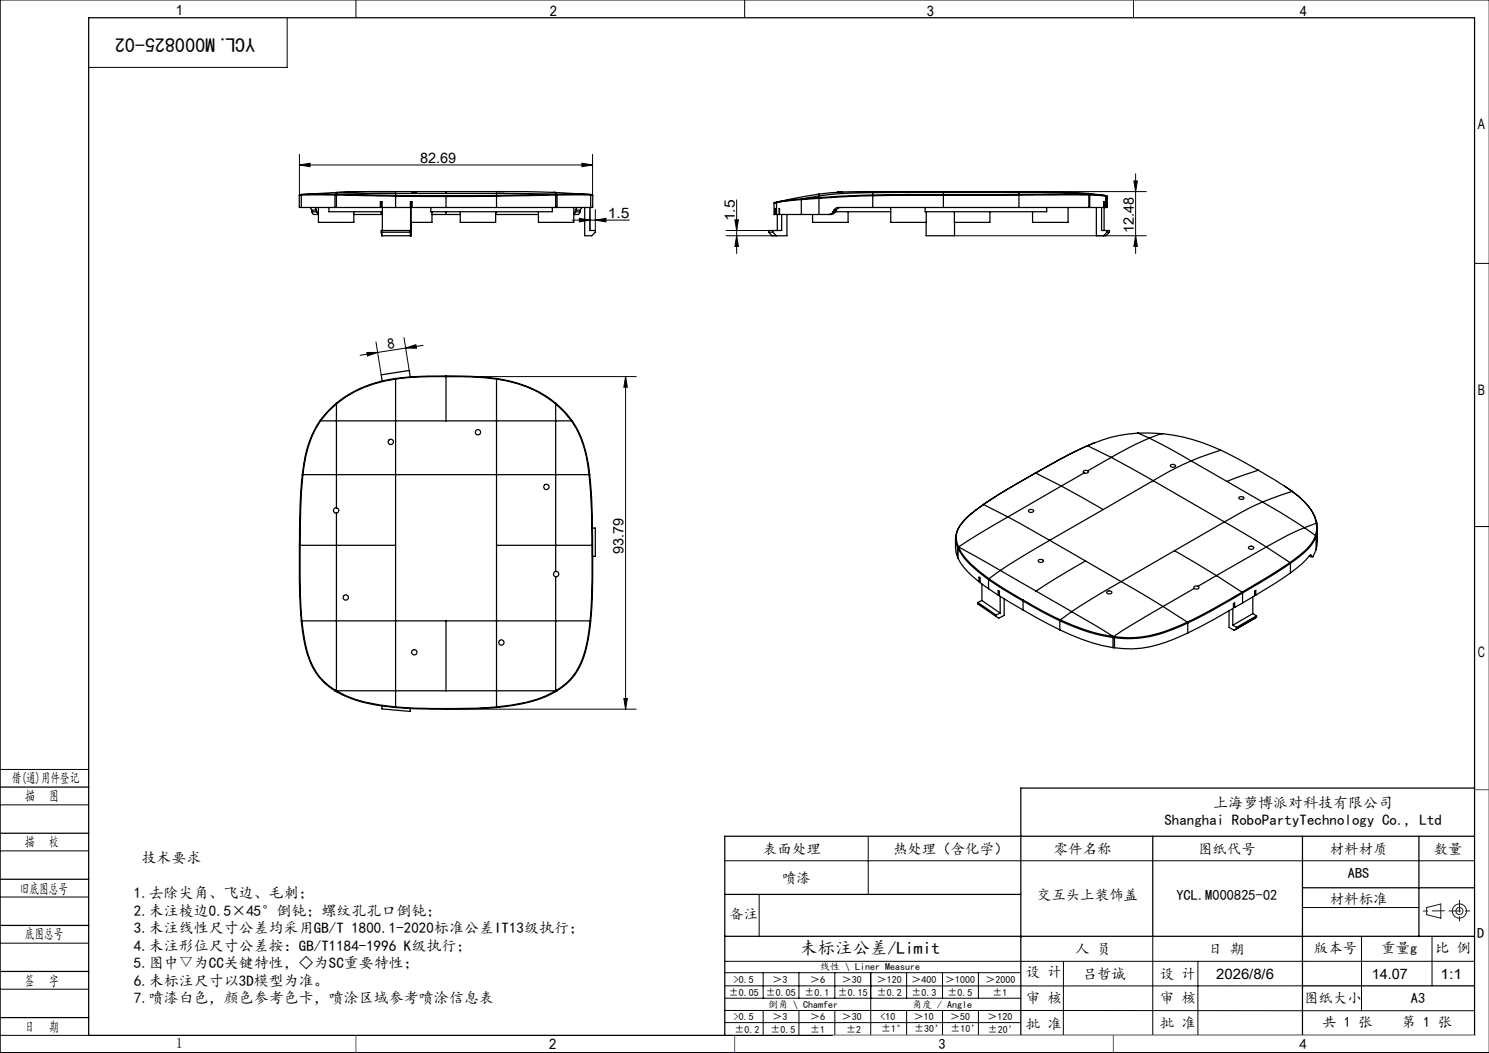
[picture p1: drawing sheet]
<svg xmlns="http://www.w3.org/2000/svg" width="420mm" height="297mm" viewBox="0 0 420 297" stroke-linecap="round" stroke-linejoin="round" font-family="sans-serif">
<g fill="none" stroke="#191924" stroke-width=".28">
<path d="M402.4 256l4-1v4l-4-1z"/>
<circle cx="411.7" cy="257" r="1"/>
<circle cx="411.7" cy="257" r="2"/>
</g>
<g fill="none" stroke="#000" stroke-width=".28">
<path d="M100.4 0v5M210 0v5M420 0h-419.9v297h419.9M81 5v14h-56M84.5 46.5l3-.5v1zM84.5 43.5v11.6M84.5 46.5h82.6M164.1 46l3 .5-3 .5zM166.4 59.1v5.9M167.1 43.5v11.6M167.9 59.1v5.9M207.8 56.4v15.1"/>
<path d="M266.1 54h57.2M319.8 51h1l-.5 3zM320.3 49v22.5M161.4 62.1h16.1M163.4 61.6l3 .5-3 .5zM167.9 62.1l3-.5v1zM204.8 66.5h14.2M204.8 65h13.2M207.3 62h1l-.5 3zM207.8 66.5l.5 3h-1zM269.2 66.5h54.1M320.3 66.5l.5 3h-1z"/>
<path d="M415.9 74.3h4.1M103.5 99.4h3l-2.9 1zM106 96.4l1.5 9.3M106.5 99.4l-4.9 .8M113.9 95.2l1.5 9.3M114.4 98.2l-7.9 1.2M114.4 98.2l2.9-1 .2 1zM119.3 97.4l-4.9 .8M125.8 106.2h53.7M176.5 106.2l.5 3h-1zM176.5 106.2v93.8M415.9 148.5h4.1"/>
<path d="M176 197h1l-.5 3zM0 217h25M125.8 200h53.7M0 227h25M0 240h25M244.9 236v16.3M0 253h25M204.4 242.8h211.5M214.1 252.4v11.8M367.4 256h32.8M0 266h25M0 279h25"/>
<path d="M204.4 271.1h211.5M204.4 278.1h163M204.4 274.4h83.5M215.3 274.4v7.1M225.4 274.4v7.1M235.5 274.4v7.1M245.6 274.4v17.6M255.7 274.4v7.1M265.9 274.4v7.1M276 274.4v7.1M300 271.1l-.1 21M325.2 264.1v27.9"/>
<path d="M337.9 271.1v20.9M384 264.2v20.9M403.9 264.1v14M0 292h25M204.4 285l211.5 .1M204.4 288.4h83.5M204.5 281.5h83.5M215.3 285v7M225.4 285v7M235.5 285v7M255.7 285v7M265.9 285v7"/>
<path d="M276 285v7M287.9 292h128"/>
</g>
<g fill="none" stroke="#000" stroke-width=".35">
<path d="M25 5h390.9v287h-390.9zM84.5 55.1h.1M84.5 58.5h.5M84.6 54.9h.1M84.6 54.9l-.2 .2v3.4M85 58.5h9.5M85 55.1h-.5M85 55.1v3.4M85.2 54.9l-.2 .2M85.2 54.9h-.6M87.4 58.5l.5 .8M87.9 59.3l.1 .5"/>
<path d="M87.9 59.3h1.4M88 59.8l.3 .6 1.5 .1M88 59.8h1.4M88.8 58.5l.5 .8M89.3 59.3l.1 .5M89.4 59.8l.4 .7M89.8 58.5v4.2h10v-3M92.8 58.5v1.2h15M94.5 55l-9.5 .1M94.5 58.5h.4M94.5 55v3.5M94.5 55h.3"/>
<path d="M94.6 54.8l-.1 .2M94.6 54.8l-9.4 .1M94.6 54.8h.4M94.8 55h.1M94.8 54.8v.2M94.9 55l16.7 .3M94.9 58.5h12.4M94.9 54.8h.1M94.9 54.8l-.1 .2M94.9 54.3v.5M94.9 55v3.5M94.9 54.3l-9.7 .6"/>
<path d="M95 54.8l16.6 .3M95 54.8l-.1 .2M107.3 58.5v-1.6h.5v1.6h3.8M107.4 56.9l-.1 1.6M107.5 59.7v.8h-7.7M107.8 58.5v6.5M111.6 54l-16.7 .3M111.6 58.5h4.1v-1.6h.5v1.6h9.6M111.6 55.3l14.2 .1M111.6 55.1v.2M111.6 55.1l14.2 .1M111.6 54.6l-16.7 .2"/>
<path d="M111.6 54v.6M111.6 54h29.1M111.6 54.6v.5M111.6 55.3v3.2M111.6 54.6h28.5M115.8 58.5v6.5h-8.3l.2 1.5h8.3v-3.8M115.9 56.9v9.6M117.6 54.1h-1.5h1.5M121.5 58.5v1.2h34.3v-1.2M121.8 59.7v3h-5.9M125.8 58.5h14.3M125.8 55.2v.2"/>
<path d="M125.8 54v.6M125.8 55.4v3.1M125.8 59.7v.8M129.8 59.7v3h10v-3M140.1 55.3l-14.3 .1M140.1 55.1l-14.3 .1M140.1 55.1v.2M140.1 58.5h16.6M140.1 54.6l16.6 .2M140.1 54v.6M140.1 54.6v.5M140.1 55.3v3.2"/>
<path d="M140.7 54h1.5zM142.2 54l14.5 .3M156.1 54.3h.6M156.6 54.8l-16.5 .3M156.6 54.8l.1 .2M156.6 54.8h.1M156.7 55l-16.6 .3M156.7 54.8l.1 .2M156.7 54.3v.5M156.7 55v3.5M156.7 54.8h.3M156.7 58.5h.4"/>
<path d="M156.7 55h.2M156.7 54.3l9.7 .6M156.8 54.8l.1 .2M157 54.8l.1 .2M157 54.8l9.4 .1M157.1 55l9.5 .1M157.1 58.5h9.5M157.1 55h-.2M157.1 55v3.5M161.9 58.5v4.2h-10v-3M162.3 59.8l-.4 .6M162.3 59.8h1.3"/>
<path d="M162.4 59.3l-.1 .5M162.4 59.3h1.3M162.9 58.5l-.5 .8M163.6 59.8l-.5 .7h-1.2M163.7 59.3l-.1 .5M164.2 58.5l-.5 .8M164.9 58.5v8h2l1-1v-.5h-1.5v-6.5h.2M166.4 54.9l.2 .2M166.4 54.9h.6M166.6 58.5h.5M166.6 55.1h.6M166.6 55.1v3.4"/>
<path d="M167.1 54.9l.1 .2M167.2 55.1v3.4M218.3 57.3v3.2h.3M218.3 57.3h.1M218.5 57.1l-.2 .2M218.5 57.1h.1M218.6 58.8h.1M218.6 58.8v1.7M219 57.2l-.7 .1M219 57.2v3.3M219.2 57l-.2 .2M219.2 57l-.7 .1"/>
<path d="M226 56.3l-7 .9M226 56.3v4.2M226 56.3h.1M226.1 56.1l-.1 .2M226.1 56.1l-6.9 .9M226.1 56.1h.1M226.2 56.1l-.1 .2M230.9 55.9l-4.8 .4M230.9 55.9h.1M231 55.7l-.1 .2M231 55.7l-4.8 .4M231 54.7v.6"/>
<path d="M231 54.7l-11.8 2.3M231 55.3v.4M231 55.9v4.6M231 55.7h.1M231 55.3l-4.8 .8M231.1 55.7l-.1 .2M235 59.8l-.8 .6-.4 .1M235 59.8h.6M235.2 59.3l-.2 .5M235.2 59.3h.7M235.6 59.7h15.6M235.6 59.8a1.66 1.66 0 0 1-1.8 .7"/>
<path d="M235.9 59.3l-.3 .5M236.2 54.2l1.5-.1zM236.3 54.3l-5.3 .4M237.1 58.5l-.5 .1-.7 .7M239.2 59.7v3h-10v-2.2M246.2 58.5h19.9M246.2 55v.2M246.2 58.5h-9.8l-.5 .1-.7 .7M246.2 55.2l-15.2 .7M246.2 55l-15.1 .7M246.2 54.3l-9.6 .3-5.6 .7M246.2 54v.3"/>
<path d="M246.2 54l-8.6 .1M246.2 54h41.2M246.2 54.3v.7M246.2 55.2v3.3M251.2 58.5v4.2h10.1M255.5 54.3h-9.3M255.5 54.3h1.5M257 54.3h9.1M260.9 58.5v1.2h34.3v-1.2M261.3 59.7l-.1 6.8h8v-6.8M266.1 58.5h21.3M266.1 54.9v.2"/>
<path d="M266.1 55.1l-19.9 .1M266.1 54.9l-19.9 .1M266.1 54v.3M266.1 54.3v.6M266.1 55.1v3.4M266.1 54.3h21.3M279.2 59.7v3h-10M280.1 54.2h1.5zM287.4 55.1h-21.3M287.4 54.9h-21.3M287.4 54.9v.2M287.4 58.5h19.7"/>
<path d="M287.4 54.3a196.9 196.9 0 0 1 19.7 .5M287.4 54v.3M287.4 54l12.9 .1 6.8 .5M287.4 54.3v.6M287.4 55.1v3.4M292.8 54h1.5zM301.3 58.5v4.2h-10v-3M305.9 58.5h.2M307 54.8l-19.6 .1M307 54.8l.1 .2M307 54.8h.2M307.1 55l-19.7 .1"/>
<path d="M307.1 54.8h.1M307.1 54.8l.2 .2M307.1 54.6v.2M307.1 58.5h.3M307.1 55v3.5M307.1 55h.2M307.1 54.6l4.6 .5M307.2 54.8l.1 .2M307.2 54.8l.2 .2M307.2 54.8l4.5 .3M307.3 55h.1M307.4 58.5h3.9l.1-1.6v8.1"/>
<path d="M307.4 55l4.5 .3M307.4 55v3.5M309.2 58.5v8h2.7l1-1M310.7 58.5v6.5h2.2v.5M311.4 58.5h.5M311.4 58.5h.1M311.7 55.1l.2 .2M311.7 55.1v.1M311.8 55.2h.3M311.9 55.3l.4 .1M311.9 55.3v3.2M312.1 55.2l.2 .2"/>
<path d="M312.3 55.4v3.1l-.1-1.6-.1 1.6h-.2M107.7 65v.5M107.7 65.5h8M107.7 65.5l.1 1M107.8 60.5h.1M115.7 65.5l.1 1M115.7 65v.5M121.8 60.5h4M125.8 60.5h4M139.8 60.5h12.1M216.8 65.5h1.2M218 65.5l1 1"/>
<path d="M218 65v.5M218.6 60.5h.4M219 60.5h.8M219.3 60.5v4.5M219.8 60.5v-1.7l.1 1.7h6.1M219.8 60.5h.1M220.5 60.5v4.5h-3.7v.5M222 60.5v6h-4.2l-1-1M226 60.5h5M231 60.5h2.8M312.2 65.5h.7M312.2 65v.5"/>
<path d="M312.2 65.5l-.9 1M90.2 118.7l.2 .1M90.2 118.7a31.3 31.3 0 0 0-4.9 15.2M90.3 118.6l.1 .1M90.3 118.6l-.1 .1M90.4 118.8a31.9 31.9 0 0 0-5 15.1M90.4 118.7h4.5M90.4 118.7v.1M94.8 113.8l-2.8 2.7-1.7 2.1M94.8 113.8l.1 .1M94.9 118.7h16.7M94.9 118.7v15.2"/>
<path d="M94.9 113.9l-2.4 2.3-2.1 2.5M94.9 113.7l.1 .1M94.9 113.9v4.8M94.9 113.7l-.1 .1M95 113.8l-.1 .1M111.6 118.7v15.2M111.6 106.9v11.8M111.6 106.9a32.5 32.5 0 0 0-16.6 6.9M111.6 106.7a33.3 33.3 0 0 0-16.7 7M111.6 106.7v.2M111.6 118.7h28.5M115.7 106.3l-.3-1.8-7.9 1.2 .3 1.8"/>
<path d="M125.8 106.2v12.5M125.8 106.2h1.3a99.1 99.1 0 0 1 13 .7M125.8 106.2h-2.8a75.4 75.4 0 0 0-11.4 .7M125.8 106v.2M125.8 106a104.3 104.3 0 0 0-14.2 .7M125.8 106l7.1 .1 7.2 .6M140.1 118.7v15.2M140.1 118.7h16.6M140.1 106.9v11.8M140.1 106.9a32.5 32.5 0 0 1 16.5 6.9M140.1 106.7v.2M140.1 106.7a32.6 32.6 0 0 1 16.6 7"/>
<path d="M156.6 113.8l.1 .1M156.7 118.7v15.2M156.7 113.9l2.4 2.3 2.1 2.5M156.7 113.7l-.1 .1M156.7 113.9v4.8M156.7 118.7h4.5M156.7 113.7l.1 .1M156.8 113.8l-.1 .1M156.8 113.8l2.8 2.7 1.7 2.1M161.2 118.7l.1 .1M161.3 118.8a31.4 31.4 0 0 1 4.9 15.1M161.3 118.6l-.1 .1"/>
<path d="M161.3 118.6l.1 .1M161.4 118.7l-.1 .1M161.4 118.7a31.4 31.4 0 0 1 4.9 15.2M85.3 133.9l-.7 9.1-.1 10.8M85.3 133.9h.1M85.4 133.9a201.1 201.1 0 0 0-.7 19.9M85.4 133.9h9.5M94.9 133.9h16.7M94.9 133.9v9.3M111.6 133.9v41.2M111.6 133.9h28.5M140.1 133.9h16.6"/>
<path d="M140.1 133.9v41.2M156.7 133.9v27.3M156.7 133.9h9.5M166.2 133.9a187.8 187.8 0 0 1 .8 19.9M166.2 133.9h.1M166.3 133.9a211.9 211.9 0 0 1 .8 19.9M292 133.4l-9.1 5.3-5.6 3.6M292 133.4h.1M292.1 133.4l-9.5 5.5-5.2 3.4M292.1 133.4l7.3 3.7M299.4 137.1l11.8 6.6M299.4 137.1l-15.1 8.7"/>
<path d="M305.8 133.4l-6.4 3.7M306.7 125.7l-5.4 2.6-9.3 5.1M306.8 125.7l-3.8 1.8-10.9 5.9M306.8 125.7l6.6 3.3M306.8 132.8l.2 .1a.77 .77 0 0 1-1.2 .5M306.8 132.8a.76 .76 0 0 0-1.2 .4l.2 .2M308.8 124.9l-2 .8M313.4 129l11.9 6.6M313.4 129l-6.6 3.8M320.9 122.2a38 38 0 0 0-14.1 3.5M320.9 122.2h.1M321 122.2l6.6 .1"/>
<path d="M321 122.1v.1M321 122.1l-.1 .1M321 122.2l3.2 1.4M324.2 123.6l11.8 6.4M324.2 123.6l-4 1.8-6.8 3.6M325.3 135.6l20.1 11.6M325.3 135.6l-14.1 8.1M327.6 122.3h.1M327.6 122.3l-3.4 1.3M327.7 122.3a50.6 50.6 0 0 1 16.6 4.7M327.7 122.3h.1M330.2 131.2a.81 .81 0 0 1 1.3 .4 .8 .8 0 0 1-.8 .2 .8 .8 0 0 1-.5-.6z"/>
<path d="M336 130l-4.7 2.2-6 3.4M336 130l10.1 5.8M344.3 127l-8.3 3M344.3 127l6 3 4.6 2.6M346.1 135.8l10 5.8M354.9 132.6l-8.8 3.2M354.9 132.6l4.3 2.5 5.4 3.5M354.9 132.6l.1 .1M362.4 137.2l1 .6M364.5 138.6l2.4 1.9M364.5 138.6l-8.4 3M364.5 138.6a15.1 15.1 0 0 1 6.8 8.9"/>
<path d="M84.5 153.8v2.5a196.1 196.1 0 0 0 .5 18.8M84.5 153.8h.2M84.7 153.8v13.4l.5 7.9M84.7 153.8h10.2M94.9 153.8h16.7M94.9 144.7v9.1M94.9 143.2a.74 .74 0 0 1 .7 .8 .74 .74 0 0 1-.7 .7M94.9 143.2a.75 .75 0 0 0-.9 .8 .75 .75 0 0 0 .9 .7M94.9 153.8v21.3M140.1 153.8h26.9M167 153.8l-.1 13.7-.5 7.6M167 153.8h.1"/>
<path d="M167.1 148.9h.8v8h-.7M167.1 153.8l.1 3.5a170.5 170.5 0 0 1-.6 17.8M269.5 151.7v2.9M269.6 151.7l.1 1.4 .4 1.2M269.6 154.6v1.1l.5 1.4M270.1 154.3l.1 .2M270.1 154.3v2.8M270.1 157.1l.1 .3M270.2 154.5l1.7 2.7a29.7 29.7 0 0 0 6.9 6.3M270.2 157.4a18.4 18.4 0 0 0 6 6.7M270.2 154.3h.1l-.1 .2zM270.2 154.5v2.9"/>
<path d="M270.3 154.1l-.2 .2M270.3 154.1v.2M270.3 154.3l.1 .1M270.4 154.3l11.8 6.6M270.4 154.4a18.8 18.8 0 0 0 5.9 6.8l2.6 2M270.4 154.4l-.2 .1M270.4 154.3h-.1M271.9 146.9a7.7 7.7 0 0 0-2.3 4.7M277.3 142.3h.1M277.4 142.3l-3.6 2.7-1.9 1.8M277.4 142.3a18.5 18.5 0 0 0-7.3 7.5 5.8 5.8 0 0 0 .2 4.3M277.4 142.3l6.9 3.5"/>
<path d="M284.3 145.8l11.8 6.6M284.3 145.8l-8.2 4.8-5.7 3.7M290.2 143.9a.91 .91 0 0 1 1.4 .2 .86 .86 0 0 1-1.5 0zM293 157.9a.79 .79 0 0 1 1.3 .5 .78 .78 0 0 1-.8 .3 .78 .78 0 0 1-.6-.6zM296.1 152.4l-13.9 8.5M296.1 152.4l20.1 11.6M306.2 158.2l-8.8 5.2-5.2 3.3M311.2 143.7l-15.1 8.7M331.3 155.3l11.8 7M331.3 155.3l-15.1 8.7M345.4 147.2l11.8 7.1M345.4 147.2l-14.1 8.1"/>
<path d="M349.4 140.3a.86 .86 0 0 1 1.5 .3 .87 .87 0 0 1-1.5-.3zM352.2 154.3a.79 .79 0 0 1 .8-.3 .79 .79 0 0 1 .6 .7 .77 .77 0 0 1-.8 .2 .77 .77 0 0 1-.6-.6zM356.1 141.6l-4 1.8-6.7 3.8M356.1 141.6l11.8 7.2M357.2 154.3l-14.1 8M357.2 154.3l6.7 4.4M363.9 158.7l-6.6 4.2-7 4.1M363.9 158.7l.1 .2M364 158.9l-4.5 3-9 5.3M364 158.9v2.7M367 140.6a15.4 15.4 0 0 1 3.8 4.8l.7 2.3M367.9 148.8l-4.6 2.2-6.1 3.3"/>
<path d="M367.9 148.8l3.2 2.3M369.3 156.9l.8 .2M369.3 156.8l.7 .1M369.5 156.6l.4 .1M369.9 156.7l.1 .2M369.9 156.7l-.2-.2-.3 .3a24.8 24.8 0 0 1-5.4 4.8M371.1 151.1a13.2 13.2 0 0 1-5.6 6.4l-1.6 1.2M371.1 151.1l.1 .2M371.1 151.1l.1 .1M371.1 151.1h.1M371.2 151.3a13.6 13.6 0 0 1-5.3 6.2l-1.9 1.4M371.2 155l-.8 1.8-.3 .3-.1-.2"/>
<path d="M371.2 151.2v3.8M371.3 147.6l.1 1.7-.3 1.8M371.3 147.6l.2 .1M371.3 147.5l.1 .1M371.3 147.6l-3.4 1.2M371.3 147.5v.1M371.5 147.7v1.2M371.5 149a21 21 0 0 1-.3 6M371.5 149.1l-.3 2.1M85 175.1a47.1 47.1 0 0 0 1.7 9.4 17.2 17.2 0 0 0 7.8 10.3M85 175.1h.2M85.2 175.1a31.3 31.3 0 0 0 4 14.4 17.1 17.1 0 0 0 5.4 5.2"/>
<path d="M85.2 175.1h9.7M94.9 175.1h16.7M94.9 175.1v19.7M111.6 175.1v19.7M111.6 175.1h28.5M125.8 175.1v19.7M140.1 175.1h16.6M140.1 175.1v19.7M156.7 161.2a.75 .75 0 0 0-.6 .7 .75 .75 0 0 0 .6 .8M156.7 175.1v19.7M156.7 161.2a.75 .75 0 0 1 .9 .7 .75 .75 0 0 1-.9 .8M156.7 162.7v12.4"/>
<path d="M156.7 175.1h9.7M166.4 175.1a29.3 29.3 0 0 1-5.1 16l-1.2 1.3-3.1 2.3M166.4 175.1h.2M166.6 175.1l-.4 3.8a24.2 24.2 0 0 1-5.3 13l-1.3 1.2-2.5 1.7M275.8 169.9l5.2 3.6M275.8 169.9v.5l5.2 3.5M276.2 164.1v-1.3l.2 .2v1.3l2.4 1.7M276.4 163.9l-.2 .2M277 169.4l5.1 3.5M277 164.7v4.7M277 169.4l-1.2 .5M278.8 163.5l3.8 2.5 6 3.5"/>
<path d="M278.8 166l2.8 1.8M278.8 163.5v2.5M278.9 163.2l3.8 2.5 6 3.6M278.9 163.2l-.1 .3M281 173.5v.4M281.6 167.8v-1.3l.3 .3v1.3l6.7 3.9M281.9 167.7l-.3 .1M282.1 172.9l-1.1 .6M282.1 168.2v4.7M282.2 160.9l10 5.8M282.2 160.9l-3.3 2.3M283.2 168.9v4.7l-1.5 .7-.7-.4"/>
<path d="M288.6 169.5l10.3 5.6M288.6 172l10.3 5.7M288.6 169.5v2.5M288.7 169.3l5.6 3.1 4.8 2.4M288.7 169.3l-.1 .2M292.2 166.7l10.1 5.8M298.9 175.1a49 49 0 0 0 15 4.7M298.9 177.7a55.4 55.4 0 0 0 15 5M298.9 175.1v2.6M299.1 174.8a51.7 51.7 0 0 0 14.9 4.7M299.1 174.8l-.2 .3M302.3 172.5l11.8 7.1"/>
<path d="M302.3 172.5l-3.2 2.3M312.2 166.9a.89 .89 0 0 1 1.4 .2 .76 .76 0 0 1-.8 .4 .76 .76 0 0 1-.6-.6zM313.9 179.8v2.9M313.9 179.8h.2M314 179.5l.1 .1M314 179.5l-.1 .3M314.1 179.6l-.1 .2M314.1 179.6h.1M314.1 179.8h.3M314.1 179.6v.2M314.1 179.6h.3M314.4 179.8v2.9"/>
<path d="M314.4 179.6v.2M316.2 164l11.8 7.1M316.2 164l-5.9 3.5-8 5M328 171.1l-8.7 5.1-5.2 3.4M328 171.1l6.9 4.4M334.9 175.5a35.3 35.3 0 0 1-18.6 4.3l-1.9-.2M334.9 175.5l.1 .2M335 175.7a40.2 40.2 0 0 1-17.6 4.4l-3-.3M335 178.5a35 35 0 0 1-20.6 4.2M335 175.7v2.8M336.8 166l-8.8 5.1M337.9 165.4l.2 .2a.75 .75 0 0 1-.5 .6 .75 .75 0 0 1-.8-.2"/>
<path d="M337.9 165.4a.62 .62 0 0 0-.8-.1 .62 .62 0 0 0-.3 .7M343.1 162.3l-5.2 3.1M343.1 162.3l7.2 4.7M346.7 172.3v4.6l1.4 .9M347.7 171.7v4.7M347.7 176.4l1.1 .5M347.9 171.1l.4 .2M348.3 171.3v-1.3l-.4 .2v1.4l-5.5 3.1-7.4 3.8M348.8 176.9v.5M348.8 177.4l-.7 .4M350.3 167l-9.7 5.6-5.7 2.9M350.3 167l.2 .2"/>
<path d="M350.5 167.2l-9.3 5.4-6.2 3.1M350.5 170.1l-2.2 1.2M350.5 167.2v2.9M353.4 173.1l-5.7 3.3M353.4 168.3v4.8M353.4 173.1l1 .6M353.9 167.6l.3 .2M354.2 167.8v-1.3l-.3 .3v1.3l-3.4 2M354.4 173.7l-5.6 3.2M354.4 174.1l-5.6 3.3M354.4 173.7v.4M354.4 174.1l-6.3 3.7"/>
<path d="M364 161.6l-9.8 6.2M94.5 194.8l.3 .2M94.6 194.7l-.1 .1M94.6 194.7l.2 .1M94.8 195h.1M94.8 195l.1 .1M94.8 194.8v.2M94.8 194.8h.1M94.8 194.8l.2 .1M94.9 194.8h16.7M94.9 194.9l-.1 .1M94.9 195.1l4.4 2a47.1 47.1 0 0 0 12.3 2.5"/>
<path d="M94.9 194.8v.1M95 194.9a32.3 32.3 0 0 0 12.3 4l4.3 .5M95 194.9l-.1 .2M107.8 199.1l-.1 .9 8 .7v-.9M111.6 199.4l5.6 .3 8.6 .1M111.6 199.4v.2M111.6 199.6l5.7 .3 8.5 .1M111.6 194.8v4.6M111.6 194.8h28.5M125.8 199.8v.2M140.1 194.8h16.6M140.1 199.4l-6.5 .4h-7.8"/>
<path d="M140.1 199.4v.2M140.1 199.6l-6.2 .3-8.1 .1M140.1 194.8v4.6M156.6 194.9a32.4 32.4 0 0 1-12.2 4l-4.3 .5M156.6 194.9l.1 .1M156.7 194.8l-.1 .1M156.7 194.8l.1 .2M156.7 195l-2.9 1.5a42.8 42.8 0 0 1-13.7 3.1M156.7 194.8h.1M156.8 194.8l.1 .2M156.8 195h-.1M156.9 195h-.1"/>
<path d="M157 194.7l.1 .1M157 194.7l-.2 .1M157.1 194.8l-.2 .2M313.9 182.7h.5M0 222h25M0 235h25M325.2 235.9v28.2M367.4 235.9v56.1M400.2 235.9v28.3M415.9 235.9h-211.5v56.1M415.9 222.3h-128v69.7M0 248h25"/>
<path d="M204.4 252.3h83.5M367.4 250.4h48.5M0 261h25M0 274h25M204.4 264.1h211.5M367.4 278.1h48.5M0 287h25"/>
<circle cx="110.2" cy="124.6" r=".75"/>
<circle cx="134.8" cy="121.9" r=".74"/>
<circle cx="154.1" cy="137.3" r=".75"/>
<circle cx="97.5" cy="168.5" r=".75"/>
<circle cx="116.9" cy="184" r=".75"/>
<circle cx="141.4" cy="181.2" r=".75"/>
</g>
<path d="M407.4 256.9l-5.9 .1M408.7 256.9h6M411.7 253.9v6" fill="none" stroke="#191924" stroke-width=".28" stroke-dasharray="6.3 1.3 1.3 1.3" stroke-dashoffset="3"/>
<path d="M235 292h180.9" fill="none" stroke="#c0c0c0" stroke-width=".28"/>
<path d="M319.7 0v5M415.9 222.7h4.1M100.4 292v5M207.2 292v5M314 292v5" fill="none" stroke="#00f" stroke-width=".28"/>
<path d="M406.4 255h.1" fill="none" stroke="#0ff" stroke-width=".28"/>
<g fill="#000">
<path d="M84.5 46.5l3-.5v1zM164.1 46l3 .5-3 .5zM163.4 61.6l3 .5-3 .5zM167.9 62.1l3-.5v1z"/>
<path d="M319.8 51h1l-.5 3zM320.3 66.5l.5 3h-1z"/>
<path d="M207.3 62h1l-.5 3zM207.8 66.5l.5 3h-1z"/>
<path d="M103.5 99.4h3l-2.9 1zM114.4 98.2l2.9-1 .2 1z"/>
<path d="M176.5 106.2l.5 3h-1zM176 197h1l-.5 3z"/>
</g>
<text font-size="5.6" x="71.9" y="10.6" transform="rotate(-180 71.9 10.6)">YCL.M000825-02</text>
<text font-size="4.9" x="225.7" y="269">未标注公差/Limit</text>
<g font-size="4.2">
<text x="342.2" y="227.9">上海萝博派对科技有限公司</text>
<text x="328.5" y="232.8">Shanghai RoboPartyTechnology Co., Ltd</text>
<text x="39.9" y="243.5">技术要求</text>
<text x="37.8" y="253.4">1.去除尖角、飞边、毛刺；</text>
<text x="37.8" y="258.3">2.未注棱边0.5×45°倒钝；螺纹孔孔口倒钝；</text>
<text x="37.8" y="263.2">3.未注线性尺寸公差均采用GB/T 1800.1-2020标准公差IT13级执行；</text>
<text x="37.8" y="268.2">4.未注形位尺寸公差按：GB/T1184-1996 K级执行；</text>
<text x="37.8" y="273.1">5.图中▽为CC关键特性，◇为SC重要特性；</text>
<text x="37.8" y="278">6.未标注尺寸以3D模型为准。</text>
<text x="37.8" y="282.9">7.喷漆白色，颜色参考色卡，喷涂区域参考喷涂信息表</text>
</g>
<g font-size="4.1">
<text x="49.6" y="4.3">1</text>
<text x="155.1" y="4.6">2</text>
<text x="261.4" y="4.6">3</text>
<text x="366.6" y="4.6">4</text>
<text x="416.9" y="36.3">A</text>
<text x="118.5" y="45.9">82.69</text>
<text x="171.4" y="61.5">1.5</text>
<text x="207.2" y="62.5" transform="rotate(-90 207.2 62.5)">1.5</text>
<text x="319.8" y="65.7" transform="rotate(-90 319.8 65.7)">12.48</text>
<text x="109.5" y="98.4" transform="rotate(-9 109.5 98.4)">8</text>
<text x="416.9" y="111.3">B</text>
<text x="175.9" y="156.4" transform="rotate(-90 175.9 156.4)">93.79</text>
<text x="416.9" y="185.3">C</text>
<text x="3.3" y="220.9">借(通)用件登记</text>
<text x="7.1" y="226">描</text>
<text x="13.9" y="226">图</text>
<text x="7" y="238.9">描</text>
<text x="13.8" y="238.9">校</text>
<text x="215.3" y="240.8">表面处理</text>
<text x="251.9" y="240.8">热处理（含化学）</text>
<text x="297.3" y="240.8">零件名称</text>
<text x="337.9" y="240.8">图纸代号</text>
<text x="375.1" y="240.8">材料材质</text>
<text x="404.4" y="240.8">数量</text>
<text x="220.6" y="249">喷漆</text>
<text x="380.2" y="247.7">ABS</text>
<text x="5.6" y="252">旧底图总号</text>
<text x="292.5" y="253.7">交互头上装饰盖</text>
<text x="331.8" y="253.7">YCL.M000825-02</text>
<text x="375.1" y="254.9">材料标准</text>
<text x="205.7" y="259.3">备注</text>
<text x="7" y="265">底图总号</text>
<text x="303.3" y="269">人 员</text>
<text x="340.8" y="269">日 期</text>
<text x="370.6" y="268.7">版本号</text>
<text x="389.6" y="268.7">重量g</text>
<text x="404.8" y="268.7">比 例</text>
<text x="416.7" y="264.6">D</text>
<text x="289.3" y="275.5">设 计</text>
<text x="7" y="278">签</text>
<text x="13.8" y="278">字</text>
<text x="305.4" y="276">吕哲诚</text>
<text x="327.2" y="276">设 计</text>
<text x="343.1" y="276">2026/8/6</text>
<text x="386.9" y="276">14.07</text>
<text x="406.3" y="276">1:1</text>
<text x="289.3" y="283">审 核</text>
<text x="327.2" y="282.9">审 核</text>
<text x="367.8" y="282.9">图纸大小</text>
<text x="397.9" y="283">A3</text>
<text x="7" y="291">日</text>
<text x="13.8" y="291">期</text>
<text x="289.3" y="290.1">批 准</text>
<text x="327.2" y="290">批 准</text>
<text x="373" y="289.8">共 1 张</text>
<text x="395.4" y="289.8">第 1 张</text>
<text x="49.6" y="295.6">1</text>
<text x="154.9" y="296">2</text>
<text x="264.7" y="296">3</text>
<text x="366.6" y="296">4</text>
</g>
<g font-size="2.8">
<text x="231.3" y="273.6">线性 \ Liner Measure</text>
<text x="205.6" y="280.8">±0.05</text>
<text x="207" y="277.2">&gt;0.5</text>
<text x="216" y="280.8">±0.05</text>
<text x="217.9" y="277.2">＞3</text>
<text x="227" y="280.8">±0.1</text>
<text x="228.5" y="277.2">＞6</text>
<text x="236.3" y="280.8">±0.15</text>
<text x="237.5" y="277.2">＞30</text>
<text x="247.4" y="277.2">＞120</text>
<text x="247.4" y="280.8">±0.2</text>
<text x="257.1" y="277.2">＞400</text>
<text x="257.1" y="280.8">±0.3</text>
<text x="266.6" y="277.2">＞1000</text>
<text x="267.3" y="280.8">±0.5</text>
<text x="278" y="277.2">＞2000</text>
<text x="279.9" y="280.8">±1</text>
<text x="207" y="287.8">&gt;0.5</text>
<text x="216.6" y="284.3">倒角 \ Chamfer</text>
<text x="217.9" y="287.8">＞3</text>
<text x="228.5" y="287.8">＞6</text>
<text x="237.5" y="287.8">＞30</text>
<text x="248.4" y="287.8">&lt;10</text>
<text x="257.3" y="284.3">角度 / Angle</text>
<text x="257.8" y="287.8">＞10</text>
<text x="268" y="287.8">＞50</text>
<text x="278.5" y="287.8">＞120</text>
<text x="207.1" y="291.3">±0.2</text>
<text x="217.3" y="291.3">±0.5</text>
<text x="228.5" y="291.3">±1</text>
<text x="238.7" y="291.3">±2</text>
<text x="248.6" y="291.1">±1°</text>
<text x="257.8" y="291.1">±30’</text>
<text x="268.1" y="291.1">±10’</text>
<text x="278.6" y="291.2">±20’</text>
</g>
</svg>
